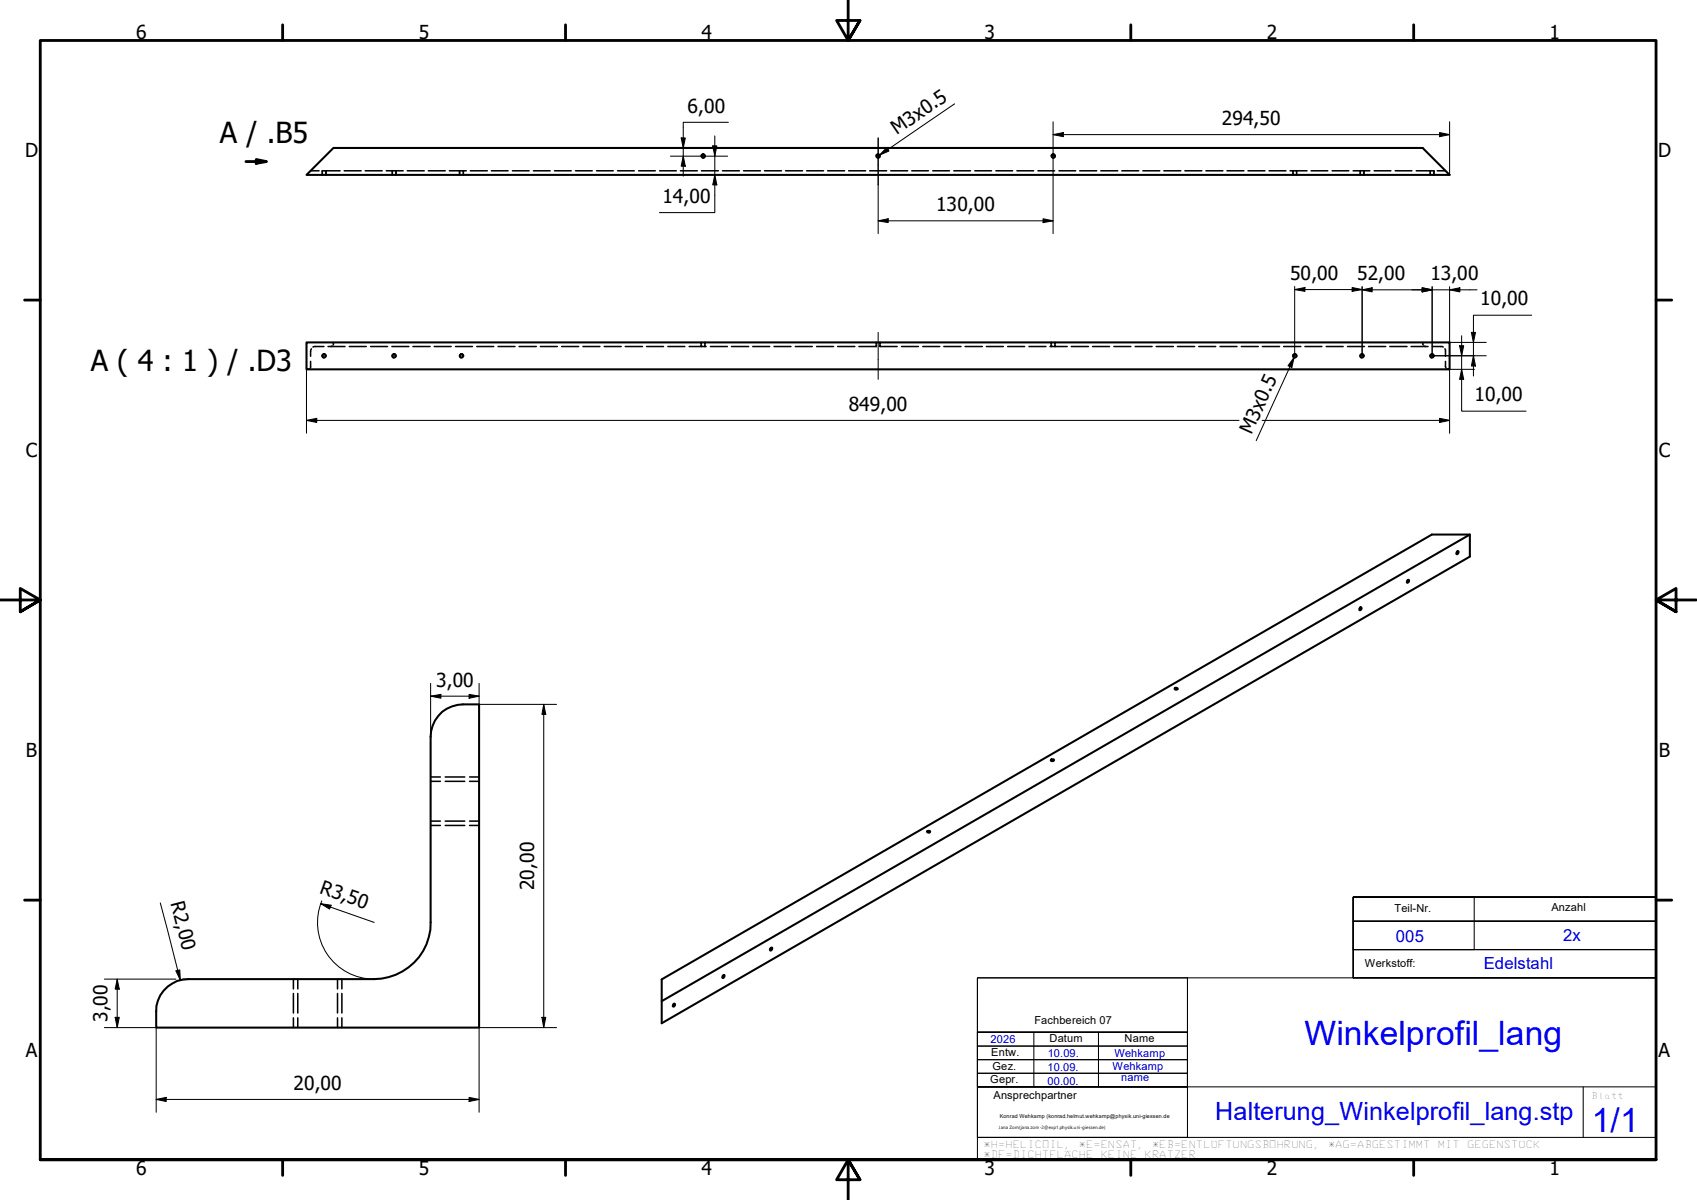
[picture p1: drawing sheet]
<svg xmlns="http://www.w3.org/2000/svg" width="420mm" height="297mm" viewBox="0 0 420 297" stroke-linecap="round" stroke-linejoin="round" font-family="sans-serif">
<!-- layer: Hidden (ISO) -->
<g fill="none" stroke="#000" stroke-width=".38">
<path d="M76.9 42.3h2.1M79.8 42.3v.4M79.8 43v.3M80 42.3h4.2M80.6 42.3v.4M80.6 43v.3M80.8 42.3v.4M80.8 43v.3M85.2 42.3h4.2M90.4 42.3h4.2M95.6 42.3h4.2M97.1 42.3v.4"/>
<path d="M97.1 43v.3M97.2 42.3v.4M97.2 43v.3M98 42.3v.4M98 43v.3M98.1 42.3v.4M98.1 43v.3M100.8 42.3h4.2M106 42.3h4.2M111.3 42.3h4.1M113.7 42.3v.4M113.7 43v.3"/>
<path d="M113.9 42.3v.4M113.9 43v.3M114.7 42.3v.4M114.7 43v.3M116.5 42.3h4.1M121.7 42.3h4.1M126.9 42.3h4.1M132.1 42.3h4.1M137.3 42.3h4.1M142.5 42.3h4.1M147.7 42.3h4.1M152.9 42.3h4.1"/>
<path d="M158.1 42.3h4.1M163.3 42.3h4.1M168.5 42.3h4.2M173.7 42.3h4.2M178.9 42.3h4.2M184.1 42.3h4.2M189.3 42.3h4.2M194.5 42.3h4.2M199.7 42.3h4.2M204.9 42.3h4.2M210.1 42.3h4.2M215.3 42.3h4.2"/>
<path d="M220.5 42.3h4.2M225.7 42.3h4.2M230.9 42.3h4.2M236.2 42.3h4.1M241.4 42.3h4.1M246.6 42.3h4.1M251.8 42.3h4.1M257 42.3h4.1M262.2 42.3h4.1M267.3 42.3h4.2M272.5 42.3h4.2M277.7 42.3h4.2"/>
<path d="M283 42.3h4.1M288.2 42.3h4.2M293.4 42.3h4.2M298.6 42.3h4.2M303.8 42.3h4.2M309 42.3h4.2M314.2 42.3h4.2M319.4 42.3h4.2M320.1 42.3v.4M320.1 43v.3M320.2 42.3v.4M320.2 43v.3"/>
<path d="M321 42.3v.4M321 43v.3M321.1 42.3v.4M321.1 43v.3M324.6 42.3h4.1M329.8 42.3h4.1M335 42.3h4.2M336.7 42.3v.4M336.7 43v.3M336.8 42.3v.4M336.8 43v.3M337.6 42.3v.4"/>
<path d="M337.6 43v.3M337.8 42.3v.4M337.8 43v.3M340.2 42.3h4.2M345.4 42.3h4.2M350.6 42.3h4.2M354.1 42.3v.4M354.1 43v.3M355 42.3v.4M355 43v.3M355.1 42.3v.4M355.1 43v.3"/>
<path d="M355.9 42.3h2M76.6 91.3l-.3 .1M76.9 89.5l-.1 1.6M77.1 86.3l-.2 .6v1.3M80.2 85.8l-2.7 .1M81.2 85.8h4.2M82.2 85.6l-.3 .2M82.5 84.9v.5M82.5 84.8v.1M86.5 85.8h4.2M91.8 85.8h4.1M97 85.8h4.2"/>
<path d="M102.2 85.8h4.3M107.5 85.8h4.2M112.8 85.8h4.2M118 85.8h4.2M123.3 85.8h4.2M128.5 85.8h4.3M133.8 85.8h4.2M139.1 85.8h4.2M144.3 85.8h4.2M149.6 85.8h4.2M154.8 85.8h4.3M160.1 85.8h4.2"/>
<path d="M165.4 85.8h4.1M170.6 85.8h4.2M173.5 84.8v.3M173.5 85.4v.4M173.7 84.8v.3M173.7 85.4v.4M174.5 84.8v.3M174.5 85.4v.4M174.6 84.8v.3M174.6 85.4v.4M175.9 85.8h4.2M181.1 85.8h4.3"/>
<path d="M186.4 85.8h4.2M191.6 85.8h4.2M196.9 85.8h4.2M202.2 85.8h4.2M207.4 85.8h4.2M216.9 85.4v.4h-4.2M216.9 84.8v.3M217 84.8v.3M217 85.4v.4M217.8 84.8v.3M217.8 85.4v.4M217.9 85.4v.4h4.2"/>
<path d="M217.9 84.8v.3M223.2 85.8h4.2M228.5 85.8h4.2M233.7 85.8h4.2M239 85.8h4.2M244.2 85.8h4.2M249.5 85.8h4.2M254.8 85.8h4.2M260 85.8h4.2M260.2 84.8v.3M260.2 85.4v.4M260.3 84.8v.3"/>
<path d="M260.3 85.4v.4M261.2 84.8v.3M261.2 85.4v.4M265.2 85.8h4.3M270.5 85.8h4.2M275.8 85.8h4.2M281.1 85.8h4.1M286.3 85.8h4.2M291.5 85.8h4.3M296.8 85.8h4.2M302.1 85.8h4.2M307.3 85.8h4.2"/>
<path d="M312.5 85.8h4.3M317.8 85.8h4.3M323.1 85.8h4.2M328.4 85.8h4.1M333.6 85.8h4.2M338.8 85.8h4.3M344.1 85.8h4.3M349.4 85.8h4.2M352.2 84.9l.2 .5M352.2 84.8v.1M352.6 85.6l.3 .2M354.6 85.8l2.7 .1"/>
<path d="M357.8 86.3l.1 1.9M357.9 89.5l.1 1.6M358.3 91.3l.3 .1M106.6 193.4h2.4M106.6 192.3h2.4M110.2 193.4h4.9M110.2 192.3h4.9M116.3 193.4h2.3M116.3 192.3h2.3M106.6 203.2h2.4M106.6 204.3h2.4M110.2 203.2h4.9"/>
<path d="M110.2 204.3h4.9M116.3 203.2h2.3M116.3 204.3h2.3M72.6 242.4v2.4M72.6 245.9v4.8M72.6 252v2.4M73.7 242.4v2.4M73.7 245.9v4.8M73.7 252v2.4M83.6 242.4v2.4M83.6 245.9v4.8M83.6 252v2.4"/>
<path d="M84.6 242.4v2.4M84.6 245.9v4.8M84.6 252v2.4"/>
</g>
<!-- layer: Visible (ISO) -->
<g fill="none" stroke="#000" stroke-width=".51">
<path d="M75.9 43.3l6.6-6.7h269.7l6.7 6.7zM75.9 84.8h283v6.6h-283zM360.9 136.4l.2 .1v.2l-.4 .5-.1-.2zM363.9 132.3l-200.1 115.5M336.8 150.4l.2-.1 .1 .5-.5 .3-.1-.4zM348.4 143.7l.3-.2 .2 .1-.1 .4-.3 .3-.2-.2zM109.5 176.2a8.7 8.7 0 0 1 5.1-1.8h4v80h-79.9v-4a7.9 7.9 0 0 1 8-8h45.9a14 14 0 0 0 14-14.1v-45.9a8.4 8.4 0 0 1 2.9-6.2zM290.9 170.3l.6 .1 .1 .2-.6 .1zM260.3 188l.4-.1 .3 .2-.3 .3h-.4l-.1-.1zM229.6 205.7h.5l.2 .2-.2 .2h-.2l-.3-.1zM163.8 242.4l190.7-110.1h9.4v5.5l-200.1 115.5zM166.7 248.6l.4-.1-.3 .7-.2-.2z"/>
<path d="M178.9 241.5l.5-.1-.3 .7-.3-.2z"/>
<circle cx="174.1" cy="38.6" r=".41"/>
<circle cx="217.4" cy="38.6" r=".41"/>
<circle cx="260.8" cy="38.6" r=".41"/>
<circle cx="80.2" cy="88.1" r=".41"/>
<circle cx="97.6" cy="88.1" r=".41"/>
<circle cx="114.3" cy="88.1" r=".41"/>
<circle cx="320.6" cy="88.1" r=".41"/>
<circle cx="337.2" cy="88.1" r=".41"/>
<circle cx="354.6" cy="88.1" r=".41"/>
<circle cx="190.9" cy="235" r=".35"/>
</g>
<!-- layer: Visible Narrow (ISO) -->
<path d="M173.6 38.5a.48 .48 0 0 1 .6-.3 .48 .48 0 0 1 .4 .5 .48 .48 0 0 1-.6 .4M216.9 38.5a.48 .48 0 0 1 .6-.3 .48 .48 0 0 1 .4 .5 .48 .48 0 0 1-.6 .4M260.3 38.5a.48 .48 0 0 1 .5-.3 .48 .48 0 0 1 .4 .5 .48 .48 0 0 1-.5 .4M80.7 88.2a.48 .48 0 0 0-.4-.6 .48 .48 0 0 0-.5 .4 .48 .48 0 0 0 .3 .6M98 88.2a.48 .48 0 0 0-.3-.6 .48 .48 0 0 0-.6 .4 .48 .48 0 0 0 .4 .6M114.7 88.2a.48 .48 0 0 0-.3-.6 .48 .48 0 0 0-.6 .4 .48 .48 0 0 0 .4 .6M321 88.2a.48 .48 0 0 0-.3-.6 .48 .48 0 0 0-.6 .4 .48 .48 0 0 0 .4 .6M337.7 88.2a.48 .48 0 0 0-.4-.6 .48 .48 0 0 0-.6 .4 .48 .48 0 0 0 .4 .6M355 88.2a.48 .48 0 0 0-.4-.6 .48 .48 0 0 0-.5 .4 .48 .48 0 0 0 .4 .6" fill="none" stroke="#000" stroke-width=".38"/>
<!-- layer: Section Line (ISO) -->
<path d="M60.9 40h5M63.4 39.5l2.5 .5-2.5 .4z" fill="none" stroke="#000" stroke-width=".7"/>
<path d="M63.4 39.5l2.5 .5-2.5 .4z" fill="#000"/>
<!-- layer: Border (ISO) -->
<g fill="none" stroke="#000" stroke-width=".7">
<path d="M70 6.1v3.9M140 6.1v3.9M210 0v10l-2.9-4.9h5.8l-2.9 4.9 2.9-4.9M280 6.1v3.9M350 6.1v3.9M6.1 74.3h3.9M410 74.3h3.9M0 148.5h10l-5-2.8v5.7l5-2.9-5 2.9M420 148.5h-10l5-2.8v5.7l-5-2.9 5 2.9M6.1 222.8h3.9M410 222.8h3.9M10 287.1v-277.1h400v277.1h-400h400"/>
<path d="M70 287.1v3.8M140 287.1v3.8M212.9 292l-2.9-4.9 2.9 4.9h-5.8l2.9-4.9v9.9M280 287.1v3.8M350 287.1v3.8"/>
</g>
<!-- layer: Sketch Geometry (ANSI) -->
<path d="M335 222h30v13.1h-30zM335 222h75v20v-6.9h-75v-7.1h75h-75v-6h75v13.1h-75v6.9h75h-75zM242 258.9h52v3.4h-52zM242 255.5h52v3.4h-52zM242 255.5h52v13.5h-52zM242 242h52v13.5h-52zM242 269h52v12.5h-52zM242 265.7h52v3.3h-52zM242 262.3h52v3.4h-52z" fill="none" stroke="#000" stroke-width=".25"/>
<!-- layer: RAHMEN -->
<path d="M242 242h168v45.1h-168zM242 255.5h52M256 255.5v13.5M272 255.5v13.5M294 242v27M242 269h168M392 269v12.5M242 281.5h168" fill="none" stroke="#000" stroke-width=".25"/>
<!-- layer: Dimension (ISO) -->
<g fill="none" stroke="#000" stroke-width=".25">
<path d="M166 38.7h14.1M168.7 34.1h1l-.5 2.5zM169.2 38.7l.5 2.4h-1zM176.5 36.1h1l-.5 2.6zM177 33.6v19h-13.7M180.3 30.3h-11.1v13.3M260.7 33.3l2.6-.5v1zM260.7 33.3h98.2M260.7 30.1v27.7M356.4 32.8l2.5 .5-2.5 .5zM358.9 30.1v13.2M177 43.3l.5 2.5h-1z"/>
<path d="M217.4 54.7l2.5-.5v.9zM217.4 54.7h43.3M217.4 45.8v12M258.3 54.2l2.4 .5-2.4 .4zM320.5 71.7l2.6-.5v.9zM320.5 71.7h16.7M320.5 70.9v17.2M334.8 71.2l2.4 .5-2.4 .4zM337.2 71.7l2.5-.5v1zM337.2 71.7h28.5M337.2 71v17.1M352.1 71.2l2.5 .5-2.5 .5z"/>
<path d="M354.6 71v17.1h13.4M358.9 71.7l2.5-.5v1zM358.9 71v13.8h9.1M379.2 78h-14.4v15.1M75.9 91.4v15.8M361.4 85.6h1l-.5 2.5zM361.9 91.4l.5 2.5h-1zM361.9 83.1v18.7h15.9M364.3 82.3h1l-.5 2.5zM364.8 88.1l.5 2.5h-1zM365.1 91.4h-6.2v15.8M75.9 104.1l2.5-.5v1z"/>
<path d="M75.9 104.1h230.9M312.5 104.1h46.4M356.4 103.6l2.5 .5-2.5 .5zM106.6 172.3l2.6-.4v.9zM106.6 172.3h12M106.6 169.1v13.3M116.1 171.9l2.5 .4-2.5 .5zM118.6 169.1v5.3h19.2M134.6 174.4l.5 2.4h-.9zM134.6 174.4v80M39.7 223.5l4.9 19.1M79.4 223.7l2.6 .4-.4 .9z"/>
<path d="M79.4 223.7l13.2 4.6M79.7 223a14 14 0 0 0 12.9 19.4M25.8 254.4h12.9v20.9M25.8 242.4h17.8M28.5 251.8h1l-.5 2.6zM29 242.4l.5 2.4h-1zM29 242.4v12M43.6 240.3l.9-.2 .1 2.5zM45.2 242.4h1.5M134.2 251.8h.9l-.5 2.6zM137.8 254.4h-19.2v20.9M38.7 272.1l2.4-.5v1.1z"/>
<path d="M38.7 272.1h79.9M116.1 271.6l2.5 .5-2.5 .6z"/>
</g>
<g fill="#000">
<path d="M168.7 34.1h1l-.5 2.5zM176.5 36.1h1l-.5 2.6zM260.7 33.3l2.6-.5v1zM356.4 32.8l2.5 .5-2.5 .5zM169.2 38.7l.5 2.4h-1zM177 43.3l.5 2.5h-1zM217.4 54.7l2.5-.5v.9zM258.3 54.2l2.4 .5-2.4 .4zM320.5 71.7l2.6-.5v.9zM334.8 71.2l2.4 .5-2.4 .4zM337.2 71.7l2.5-.5v1zM352.1 71.2l2.5 .5-2.5 .5z"/>
<path d="M358.9 71.7l2.5-.5v1zM361.4 85.6h1l-.5 2.5zM361.9 91.4l.5 2.5h-1zM364.3 82.3h1l-.5 2.5zM364.8 88.1l.5 2.5h-1zM75.9 104.1l2.5-.5v1zM356.4 103.6l2.5 .5-2.5 .5zM106.6 172.3l2.6-.4v.9zM116.1 171.9l2.5 .4-2.5 .5zM134.6 174.4l.5 2.4h-.9zM79.4 223.7l2.6 .4-.4 .9zM28.5 251.8h1l-.5 2.6z"/>
<path d="M29 242.4l.5 2.4h-1zM43.6 240.3l.9-.2 .1 2.5zM134.2 251.8h.9l-.5 2.6zM38.7 272.1l2.4-.5v1.1zM116.1 271.6l2.5 .5-2.5 .6z"/>
</g>
<!-- layer: Symbol (ISO) -->
<path d="M219.5 36.6l.6 .8-2.4 1zM236.3 25.7l-18.6 12.7M320.4 88.4l-.6 2.5-.9-.4zM320.4 88.4l-9.4 20.7" fill="none" stroke="#000" stroke-width=".25"/>
<path d="M219.5 36.6l.6 .8-2.4 1zM320.4 88.4l-.6 2.5-.9-.4z" fill="#000"/>
<!-- layer: Centerline (ISO) -->
<path d="M217.4 43.3v-9.2v11.7M217.4 82.3v11.6" fill="none" stroke="#000" stroke-width=".25"/>
<g font-size="8.3" fill="#00f">
<text x="323" y="258.6">Winkelprofil_lang</text>
<text x="394.1" y="280.2">1/1</text>
</g>
<g font-size="7.2">
<text x="54.4" y="35.4">A / .B5</text>
<text x="22.5" y="91.9">A ( 4 : 1 ) / .D3</text>
</g>
<text font-size="6.2" fill="#00f" x="300.9" y="277.2">Halterung_Winkelprofil_lang.stp</text>
<g font-size="4.8">
<text x="33.7" y="9.6">6</text>
<text x="103.7" y="9.6">5</text>
<text x="173.7" y="9.6">4</text>
<text x="243.7" y="9.6">3</text>
<text x="313.7" y="9.6">2</text>
<text x="383.7" y="9.6">1</text>
<text x="170.2" y="27.9">6,00</text>
<text x="222.1" y="33.5" transform="rotate(-34 222.1 33.5)">M3x0.5</text>
<text x="302.5" y="30.9">294,50</text>
<text x="6.2" y="38.9">D</text>
<text x="410.5" y="38.9">D</text>
<text x="164" y="50.2">14,00</text>
<text x="231.8" y="52.2">130,00</text>
<text x="319.4" y="69.3">50,00</text>
<text x="336" y="69.3">52,00</text>
<text x="354.1" y="69.3">13,00</text>
<text x="366.5" y="75.6">10,00</text>
<text x="210.1" y="101.7">849,00</text>
<text x="365.1" y="99.4">10,00</text>
<text x="309.9" y="107.7" transform="rotate(-66 309.9 107.7)">M3x0.5</text>
<text x="6.4" y="113.1">C</text>
<text x="410.7" y="113.1">C</text>
<text x="107.9" y="170">3,00</text>
<text x="6.4" y="187.4">B</text>
<text x="410.7" y="187.4">B</text>
<text x="78.9" y="221" transform="rotate(19 78.9 221)">R3,50</text>
<text x="132.3" y="220.3" transform="rotate(-90 132.3 220.3)">20,00</text>
<text x="42.2" y="223.6" transform="rotate(76 42.2 223.6)">R2,00</text>
<text x="26.6" y="253" transform="rotate(-90 26.6 253)">3,00</text>
<text x="6.4" y="261.7">A</text>
<text x="410.7" y="261.7">A</text>
<text x="72.6" y="269.7">20,00</text>
<text x="33.7" y="290.9">6</text>
<text x="103.7" y="290.9">5</text>
<text x="173.7" y="290.9">4</text>
<text x="243.7" y="290.9">3</text>
<text x="313.7" y="290.9">2</text>
<text x="383.7" y="290.9">1</text>
</g>
<g font-size="4.1" fill="#00f">
<text x="345.6" y="233.2">005</text>
<text x="387" y="233">2x</text>
<text x="367.3" y="239.8">Edelstahl</text>
</g>
<g font-size="2.7">
<text x="345.2" y="225.7">Teil-Nr.</text>
<text x="384.1" y="225.4">Anzahl</text>
<text x="337.9" y="239.3">Werkstoff:</text>
<text x="256.1" y="253.5">Fachbereich 07</text>
<text x="259.8" y="257.9">Datum</text>
<text x="278.4" y="258">Name</text>
<text x="245.4" y="261.4">Entw.</text>
<text x="245.2" y="268">Gepr.</text>
<text x="245.7" y="264.8">Gez.</text>
<text x="246" y="272">Ansprechpartner</text>
</g>
<g font-size="2.7" fill="#00f">
<text x="245.2" y="258.2">2026</text>
<text x="259.4" y="261.5">10.09.</text>
<text x="275.9" y="261.6">Wehkamp</text>
<text x="259.3" y="265.2">10.09.</text>
<text x="259.3" y="268.5">00.00.</text>
<text x="275.5" y="265">Wehkamp</text>
<text x="277.6" y="267.5">name</text>
</g>
<g font-size="2.5">
<text x="243.5" y="284.2">*H=HELICOIL,</text>
<text x="243.5" y="286.6">*DF=DICHTFLÄCHE</text>
<text x="267.1" y="284.2">*E=ENSAT,</text>
<text x="272.5" y="286.6">KEINE</text>
<text x="283.4" y="286.6">KRATZER</text>
<text x="285.2" y="284.2">*EB=ENTLÜFTUNGSBOHRUNG,</text>
<text x="328.8" y="284.2">*AG=ABGESTIMMT</text>
<text x="356" y="284.2">MIT</text>
<text x="363.3" y="284.2">GEGENSTÜCK</text>
</g>
<text font-size="2.2" x="394" y="272">Blatt</text>
<text font-size="1.3" x="247.5" y="276.8">Konrad Wehkamp (konrad.helmut.wehkamp@physik.uni-giessen.de</text>
<text font-size="1.1" x="247.3" y="279.4">Jana Zorn(jana.zorn-2@exp1.physik.uni-giessen.de)</text>
</svg>
